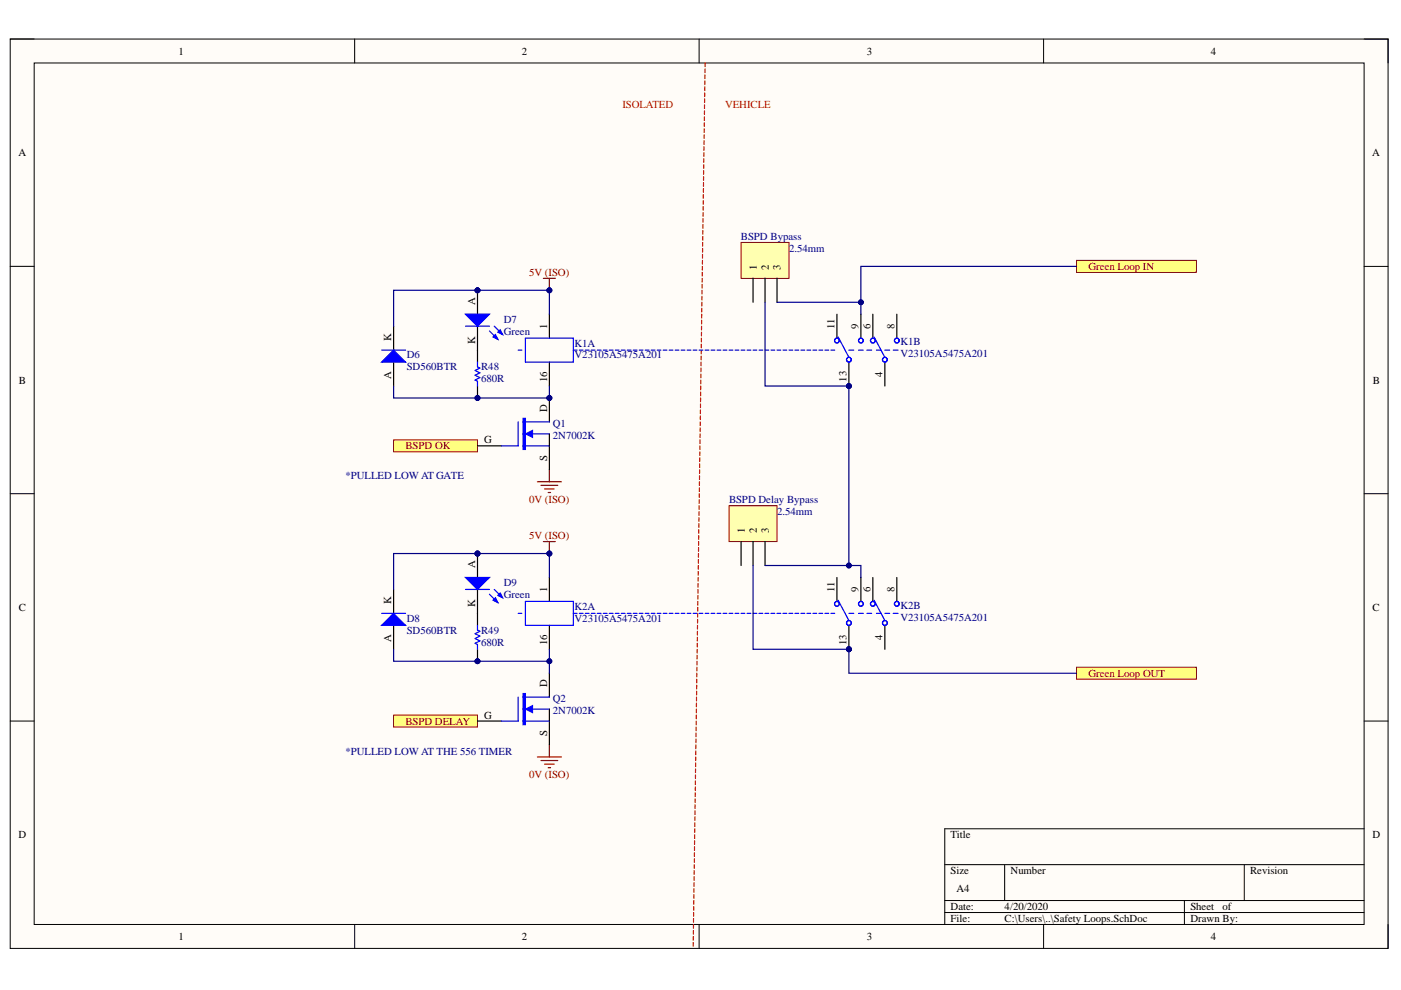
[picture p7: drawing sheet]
<svg xmlns="http://www.w3.org/2000/svg" width="297mm" height="210mm" viewBox="0 0 297 210" stroke-linecap="round" stroke-linejoin="round" font-family="sans-serif">
<path d="M2.2 8.3h292.1v192.8h-292.1z" fill-rule="evenodd" fill="#fffcf8"/>
<path d="M2.2 8.3h292.1v192.8h-292.1z" fill="none" stroke="#000" stroke-width=".21"/>
<path d="M7.2 13.4h282v182.6h-282z" fill-rule="evenodd" fill="#fffcf8"/>
<g fill="none" stroke="#000" stroke-width=".21">
<path d="M2.2 8.3h5M7.2 13.4h282v182.6h-282zM75.2 8.3v5M148.2 8.3v5M221.3 8.3v5.1M289.2 8.3h5.1v5.1M2.2 56.5h5M289.2 56.5h5.1M2.2 104.7h5M289.2 104.7h5.1M2.2 152.9h5M289.2 152.9h5.1"/>
<path d="M289.2 175.7h-88.9v20.3M75.2 196v5.1M148.2 196v5.1M200.3 183.3h88.9M200.3 190.9h88.9M200.3 193.5h88.9M213 183.3v7.6M221.3 196v5.1M251.1 190.9v5.1M263.8 183.3v7.6M294.3 196v5.1"/>
</g>
<g fill="none" stroke="#f00" stroke-width=".25">
<path d="M149.4 19.7v.8M149.4 18.4v.8M149.4 17.2v.7M149.5 15.9v.8M149.5 14.6v.8M149.5 13.3v.8M149.1 40v.8M149.2 38.7l-.1 .8M149.2 37.5v.7M149.2 36.2v.8M149.2 34.9v.8M149.2 33.6v.8"/>
<path d="M149.2 32.4v.8M149.3 31.1l-.1 .8M149.3 29.8v.8M149.3 28.6v.8M149.3 27.3v.8M149.3 26v.8M149.3 24.8v.8M149.4 23.5v.8M149.4 22.2v.8M149.4 21v.8M148.9 59v.8M148.9 57.7v.8"/>
<path d="M148.9 56.5v.8M148.9 55.2v.8M149 53.9l-.1 .8M149 52.7v.8M149 51.4v.8M149 50.1v.8M149 48.9v.8M149 47.6v.8M149.1 46.3l-.1 .8M149.1 45.1v.8M149.1 43.8v.8M149.1 42.5v.8"/>
<path d="M149.1 41.3v.7M148.6 79.3v.8M148.6 78v.8M148.6 76.8v.8M148.7 75.5l-.1 .8M148.7 74.2v.8M148.7 73v.8M148.7 71.7v.8M148.7 70.4v.8M148.7 69.2v.8M148.8 67.9l-.1 .8M148.8 66.6v.8"/>
<path d="M148.8 65.4v.7M148.8 64.1v.8M148.8 62.8v.8M148.8 61.5v.8M148.9 60.3v.8M148.3 99.6v.8M148.3 98.3v.8M148.4 97.1v.8M148.4 95.8v.8M148.4 94.5v.8M148.4 93.3v.8M148.4 92v.8"/>
<path d="M148.5 90.7l-.1 .8M148.5 89.5v.7M148.5 88.2v.8M148.5 86.9v.8M148.5 85.6v.8M148.5 84.4v.8M148.6 83.1l-.1 .8M148.6 81.8v.8M148.6 80.6v.8M148.1 119.9l-.1 .8M148.1 118.6v.8M148.1 117.4v.8"/>
<path d="M148.1 116.1v.8M148.1 114.8v.8M148.1 113.6v.8M148.2 112.3l-.1 .8M148.2 111v.8M148.2 109.8v.7M148.2 108.5v.8M148.2 107.2v.8M148.2 105.9v.8M148.3 104.7v.8M148.3 103.4v.8M148.3 102.1v.8"/>
<path d="M148.3 100.9v.8M147.8 138.9v.8M147.8 137.7v.8M147.8 136.4v.8M147.9 135.1l-.1 .8M147.9 133.9v.7M147.9 132.6v.8M147.9 131.3v.8M147.9 130.1v.7M147.9 128.8v.8M148 127.5l-.1 .8M148 126.2v.8"/>
<path d="M148 125v.8M148 123.7v.8M148 122.4v.8M148 121.2v.8M147.5 159.2v.8M147.5 158v.8M147.6 156.7v.8M147.6 155.4v.8M147.6 154.2v.7M147.6 152.9v.8M147.6 151.6v.8M147.6 150.3v.8"/>
<path d="M147.7 149.1v.8M147.7 147.8v.8M147.7 146.5v.8M147.7 145.3v.8M147.7 144v.8M147.7 142.7v.8M147.8 141.5v.8M147.8 140.2v.8M147.3 179.5l-.1 .8M147.3 178.3v.7M147.3 177v.8M147.3 175.7v.8"/>
<path d="M147.3 174.4v.8M147.3 173.2v.8M147.4 171.9v.8M147.4 170.6v.8M147.4 169.4v.8M147.4 168.1v.8M147.4 166.8v.8M147.4 165.6v.8M147.5 164.3l-.1 .8M147.5 163v.8M147.5 161.8v.8M147.5 160.5v.8"/>
<path d="M147 199.8v.8M147 198.6v.7M147 197.3v.8M147 196v.8M147 194.7v.8M147.1 193.5v.8M147.1 192.2v.8M147.1 190.9v.8M147.1 189.7v.8M147.1 188.4v.8M147.1 187.1v.8M147.2 185.9v.8"/>
<path d="M147.2 184.6v.8M147.2 183.3v.8M147.2 182.1v.8M147.2 180.8v.8"/>
</g>
<g fill="none" stroke="#00f" stroke-width=".25">
<path d="M121.6 74.2h.8M122.8 74.2h.8M124.1 74.2h.8M125.4 74.2h.8M126.6 74.2h.8M127.9 74.2h.8M129.2 74.2h.8M130.4 74.2h.8M131.7 74.2h.8M133 74.2h.8M134.3 74.2h.8M135.5 74.2h.8"/>
<path d="M136.8 74.2h.8M138.1 74.2h.8M139.3 74.2h.8M140.6 74.2h.8M141.9 74.2h.8M143.2 74.2h.7M144.4 74.2h.8M145.7 74.2h.8M147 74.2h.8M148.2 74.2h.8M149.5 74.2h.8M150.8 74.2h.8"/>
<path d="M152 74.2h.8M153.3 74.2h.8M154.6 74.2h.8M155.8 74.2h.8M157.1 74.2h.8M158.4 74.2h.8M159.7 74.2h.8M160.9 74.2h.8M162.2 74.2h.8M163.5 74.2h.8M164.7 74.2h.8M166 74.2h.8"/>
<path d="M167.3 74.2h.8M168.6 74.2h.7M169.8 74.2h.8M171.1 74.2h.8M172.4 74.2h.8M173.6 74.2h.8M174.9 74.2h.8M176.2 74.2h.8"/>
</g>
<path d="M115.2 59h2.5M116.5 59v2.5" fill="none" stroke="#800000" stroke-width=".25"/>
<circle cx="116.5" cy="61.5" r=".51" fill="#000080"/>
<circle cx="116.5" cy="61.5" r=".51" fill="none" stroke="#000080" stroke-width=".21"/>
<path d="M83.5 69.2v5M83.5 76.8v5" fill="none" stroke="#000" stroke-width=".25"/>
<path d="M80.9 76.8l2.6-2.6 2.5 2.6z" fill="#00f"/>
<path d="M80.9 76.8l2.6-2.6 2.5 2.6zM80.9 74.2h5.1" fill="none" stroke="#00f" stroke-width=".25"/>
<circle cx="101.2" cy="61.5" r=".51" fill="#000080"/>
<circle cx="101.2" cy="61.5" r=".51" fill="none" stroke="#000080" stroke-width=".21"/>
<path d="M101.2 61.5v5.1" fill="none" stroke="#000" stroke-width=".25"/>
<circle cx="101.2" cy="61.5" r=".51" fill="#000080"/>
<circle cx="101.2" cy="61.5" r=".51" fill="none" stroke="#000080" stroke-width=".21"/>
<path d="M101.2 69.2v5" fill="none" stroke="#000" stroke-width=".25"/>
<path d="M98.7 66.6h5.1l-2.6 2.6z" fill="#00f"/>
<path d="M98.7 66.6h5.1l-2.6 2.6zM103.8 70.2l1.8 1.7M104.8 69.2l1.8 1.7" fill="none" stroke="#00f" stroke-width=".25"/>
<path d="M104.5 71.4l.5-.5 .6 1z" fill="#00f"/>
<path d="M104.5 71.4l.5-.5 .6 1z" fill="none" stroke="#00f" stroke-width=".25"/>
<path d="M105.6 70.4l.5-.5 .5 1z" fill="#00f"/>
<path d="M98.7 69.2h5.1M105.6 70.4l.5-.5 .5 1z" fill="none" stroke="#00f" stroke-width=".25"/>
<circle cx="101.2" cy="84.4" r=".51" fill="#000080"/>
<circle cx="101.2" cy="84.4" r=".51" fill="none" stroke="#000080" stroke-width=".21"/>
<path d="M101.2 74.2v2.6M101.2 81.8v2.6" fill="none" stroke="#000" stroke-width=".25"/>
<circle cx="101.2" cy="84.4" r=".51" fill="#000080"/>
<circle cx="101.2" cy="84.4" r=".51" fill="none" stroke="#000080" stroke-width=".21"/>
<path d="M101.2 76.8v1l.5 .2-1 .5 1 .6-1 .5 1 .5-1 .5 .5 .2v1M109.9 74.2h.7M111.4 71.7h10.2v5.1h-10.2z" fill="none" stroke="#00f" stroke-width=".25"/>
<path d="M116.5 99.6v2.5M113.9 102.1h5.1M114.7 102.9h3.6M115.5 103.7h2M116.2 104.4h.5" fill="none" stroke="#800000" stroke-width=".25"/>
<path d="M116.5 66.6v5.1M116.5 76.8v5" fill="none" stroke="#000" stroke-width=".25"/>
<circle cx="180" cy="81.8" r=".51" fill="#000080"/>
<circle cx="180" cy="81.8" r=".51" fill="none" stroke="#000080" stroke-width=".21"/>
<path d="M180 76.8v5" fill="none" stroke="#000" stroke-width=".25"/>
<circle cx="180" cy="81.8" r=".51" fill="#000080"/>
<circle cx="180" cy="81.8" r=".51" fill="none" stroke="#000080" stroke-width=".21"/>
<path d="M177.4 66.6v5.1M182.5 66.6v5.1M185.1 66.6v5.1M187.6 76.8v5M190.1 66.6v5.1" fill="none" stroke="#000" stroke-width=".25"/>
<g fill="none" stroke="#00f" stroke-width=".25">
<path d="M177.7 71.4l2.3 4.4M180 74.2h1M182 74.2h1M183.8 74.2h1M185.3 71.4l2.3 4.4M185.8 74.2h1M187.6 74.2h1M189.4 74.2h1"/>
<circle cx="177.4" cy="72.2" r=".51"/>
<circle cx="180" cy="76.3" r=".51"/>
<circle cx="182.5" cy="72.2" r=".51"/>
<circle cx="185.1" cy="72.2" r=".51"/>
<circle cx="187.6" cy="76.3" r=".51"/>
<circle cx="190.1" cy="72.2" r=".51"/>
</g>
<path d="M83.5 93.3h17.7v2.5h-17.7z" fill-rule="evenodd" fill="#ffff80"/>
<path d="M83.5 93.3h17.7v2.5h-17.7z" fill="none" stroke="#800000" stroke-width=".21"/>
<path d="M228.2 55.2h25.5v2.5h-25.5z" fill-rule="evenodd" fill="#ffff80"/>
<path d="M228.2 55.2h25.5v2.5h-25.5z" fill="none" stroke="#800000" stroke-width=".21"/>
<g fill="none" stroke="#00f" stroke-width=".25">
<path d="M121.6 130.1h.8M122.8 130.1h.8M124.1 130.1h.8M125.4 130.1h.8M126.6 130.1h.8M127.9 130.1h.8M129.2 130.1h.8M130.4 130.1h.8M131.7 130.1h.8M133 130.1h.8M134.3 130.1h.8M135.5 130.1h.8"/>
<path d="M136.8 130.1h.8M138.1 130.1h.8M139.3 130.1h.8M140.6 130.1h.8M141.9 130.1h.8M143.2 130.1h.7M144.4 130.1h.8M145.7 130.1h.8M147 130.1h.8M148.2 130.1h.8M149.5 130.1h.8M150.8 130.1h.8"/>
<path d="M152 130.1h.8M153.3 130.1h.8M154.6 130.1h.8M155.8 130.1h.8M157.1 130.1h.8M158.4 130.1h.8M159.7 130.1h.8M160.9 130.1h.8M162.2 130.1h.8M163.5 130.1h.8M164.7 130.1h.8M166 130.1h.8"/>
<path d="M167.3 130.1h.8M168.6 130.1h.7M169.8 130.1h.8M171.1 130.1h.8M172.4 130.1h.8M173.6 130.1h.8M174.9 130.1h.8M176.2 130.1h.8"/>
</g>
<path d="M115.2 114.8h2.5M116.5 114.8v2.6" fill="none" stroke="#800000" stroke-width=".25"/>
<circle cx="116.5" cy="117.4" r=".51" fill="#000080"/>
<circle cx="116.5" cy="117.4" r=".51" fill="none" stroke="#000080" stroke-width=".21"/>
<path d="M83.5 125v5.1M83.5 132.6v5.1" fill="none" stroke="#000" stroke-width=".25"/>
<path d="M83.5 130.1l2.5 2.5h-5.1z" fill="#00f"/>
<path d="M80.9 130.1h5.1M83.5 130.1l2.5 2.5h-5.1z" fill="none" stroke="#00f" stroke-width=".25"/>
<circle cx="101.2" cy="117.4" r=".51" fill="#000080"/>
<circle cx="101.2" cy="117.4" r=".51" fill="none" stroke="#000080" stroke-width=".21"/>
<path d="M101.2 117.4v5" fill="none" stroke="#000" stroke-width=".25"/>
<circle cx="101.2" cy="117.4" r=".51" fill="#000080"/>
<circle cx="101.2" cy="117.4" r=".51" fill="none" stroke="#000080" stroke-width=".21"/>
<path d="M101.2 125v5.1" fill="none" stroke="#000" stroke-width=".25"/>
<path d="M98.7 122.4h5.1l-2.6 2.6z" fill="#00f"/>
<path d="M98.7 122.4h5.1l-2.6 2.6zM103.8 126l1.8 1.8M104.8 125l1.8 1.8" fill="none" stroke="#00f" stroke-width=".25"/>
<path d="M104.5 127.3l.5-.5 .6 1z" fill="#00f"/>
<path d="M104.5 127.3l.5-.5 .6 1z" fill="none" stroke="#00f" stroke-width=".25"/>
<path d="M105.6 126.2l.5-.5 .5 1.1z" fill="#00f"/>
<path d="M98.7 125h5.1M105.6 126.2l.5-.5 .5 1.1z" fill="none" stroke="#00f" stroke-width=".25"/>
<circle cx="101.2" cy="140.2" r=".51" fill="#000080"/>
<circle cx="101.2" cy="140.2" r=".51" fill="none" stroke="#000080" stroke-width=".21"/>
<path d="M101.2 130.1v2.5M101.2 137.7v2.5" fill="none" stroke="#000" stroke-width=".25"/>
<circle cx="101.2" cy="140.2" r=".51" fill="#000080"/>
<circle cx="101.2" cy="140.2" r=".51" fill="none" stroke="#000080" stroke-width=".21"/>
<path d="M101.2 132.6v1l.5 .3-1 .5 1 .5-1 .5 1 .5-1 .5 .5 .2v1.1M109.9 130.1h.7M111.4 127.5h10.2v5.1h-10.2z" fill="none" stroke="#00f" stroke-width=".25"/>
<path d="M116.5 158v2.5M113.9 160.5h5.1M114.7 161.3h3.6M115.5 162h2M116.2 162.8h.5" fill="none" stroke="#800000" stroke-width=".25"/>
<path d="M116.5 122.4v5.1M116.5 132.6v5.1" fill="none" stroke="#000" stroke-width=".25"/>
<circle cx="180" cy="137.7" r=".51" fill="#000080"/>
<circle cx="180" cy="137.7" r=".51" fill="none" stroke="#000080" stroke-width=".21"/>
<path d="M180 132.6v5.1" fill="none" stroke="#000" stroke-width=".25"/>
<circle cx="180" cy="137.7" r=".51" fill="#000080"/>
<circle cx="180" cy="137.7" r=".51" fill="none" stroke="#000080" stroke-width=".21"/>
<path d="M177.4 122.4v5.1M182.5 122.4v5.1M185.1 122.4v5.1M187.6 132.6v5.1M190.1 122.4v5.1" fill="none" stroke="#000" stroke-width=".25"/>
<g fill="none" stroke="#00f" stroke-width=".25">
<path d="M177.7 127.3l2.3 4.3M180 130.1h1M182 130.1h1M183.8 130.1h1M185.3 127.3l2.3 4.3M185.8 130.1h1M187.6 130.1h1M189.4 130.1h1"/>
<circle cx="177.4" cy="128" r=".51"/>
<circle cx="180" cy="132.1" r=".51"/>
<circle cx="182.5" cy="128" r=".51"/>
<circle cx="185.1" cy="128" r=".51"/>
<circle cx="187.6" cy="132.1" r=".51"/>
<circle cx="190.1" cy="128" r=".51"/>
</g>
<path d="M83.5 151.6h17.7v2.6h-17.7z" fill-rule="evenodd" fill="#ffff80"/>
<path d="M83.5 151.6h17.7v2.6h-17.7z" fill="none" stroke="#800000" stroke-width=".21"/>
<path d="M228.2 141.5h25.5v2.5h-25.5z" fill-rule="evenodd" fill="#ffff80"/>
<path d="M228.2 141.5h25.5v2.5h-25.5z" fill="none" stroke="#800000" stroke-width=".21"/>
<path d="M101.2 152.9h5.1M116.5 142.7v5.1M116.5 152.9v5.1" fill="none" stroke="#000" stroke-width=".25"/>
<path d="M109.9 147.8v5.1h-3.6M110.9 152.9h5.6M110.9 150.3h5.6M110.9 147.8h5.6" fill="none" stroke="#00f" stroke-width=".25"/>
<path d="M110.9 147h.5v6.6h-.5z" fill-rule="evenodd" fill="#00f"/>
<path d="M110.9 147h.5v6.6h-.5z" fill="none" stroke="#00f" stroke-width=".25"/>
<path d="M111.4 150.3l1.5-.7v1.5z" fill="#00f"/>
<path d="M111.4 150.3l1.5-.7v1.5z" fill="none" stroke="#00f" stroke-width=".21"/>
<path d="M116.5 150.3v2.6" fill="none" stroke="#000" stroke-width=".25"/>
<circle cx="116.5" cy="84.4" r=".51" fill="#000080"/>
<circle cx="116.5" cy="84.4" r=".51" fill="none" stroke="#000080" stroke-width=".21"/>
<path d="M101.2 94.5h5.1M116.5 84.4v5.1" fill="none" stroke="#000" stroke-width=".25"/>
<circle cx="116.5" cy="84.4" r=".51" fill="#000080"/>
<circle cx="116.5" cy="84.4" r=".51" fill="none" stroke="#000080" stroke-width=".21"/>
<path d="M116.5 94.5v5.1" fill="none" stroke="#000" stroke-width=".25"/>
<path d="M109.9 89.5v5h-3.6M110.9 94.5h5.6M110.9 92h5.6M110.9 89.5h5.6" fill="none" stroke="#00f" stroke-width=".25"/>
<path d="M110.9 88.7h.5v6.6h-.5z" fill-rule="evenodd" fill="#00f"/>
<path d="M110.9 88.7h.5v6.6h-.5z" fill="none" stroke="#00f" stroke-width=".25"/>
<path d="M111.4 92l1.5-.8v1.6z" fill="#00f"/>
<path d="M111.4 92l1.5-.8v1.6z" fill="none" stroke="#00f" stroke-width=".21"/>
<path d="M116.5 92v2.5" fill="none" stroke="#000" stroke-width=".25"/>
<path d="M154.6 107.2h10.1v7.6h-10.1z" fill-rule="evenodd" fill="#ffffb0"/>
<path d="M154.6 107.2h10.1v7.6h-10.1z" fill="none" stroke="#800000" stroke-width=".21"/>
<path d="M157.1 114.8v5.1M159.7 114.8v5.1M162.2 114.8v5.1" fill="none" stroke="#000" stroke-width=".25"/>
<path d="M157.1 51.4h10.2v7.6h-10.2z" fill-rule="evenodd" fill="#ffffb0"/>
<path d="M157.1 51.4h10.2v7.6h-10.2z" fill="none" stroke="#800000" stroke-width=".21"/>
<path d="M159.7 59v5.1M162.2 59v5.1M164.7 59v5.1" fill="none" stroke="#000" stroke-width=".25"/>
<path d="M116.5 61.5v5.1" fill="none" stroke="#000080" stroke-width=".25"/>
<circle cx="116.5" cy="61.5" r=".51" fill="#000080"/>
<circle cx="116.5" cy="61.5" r=".51" fill="none" stroke="#000080" stroke-width=".21"/>
<path d="M83.5 137.7v2.5h33v-2.5" fill="none" stroke="#000080" stroke-width=".25"/>
<circle cx="101.2" cy="140.2" r=".51" fill="#000080"/>
<circle cx="101.2" cy="140.2" r=".51" fill="none" stroke="#000080" stroke-width=".21"/>
<circle cx="116.5" cy="140.2" r=".51" fill="#000080"/>
<circle cx="116.5" cy="140.2" r=".51" fill="none" stroke="#000080" stroke-width=".21"/>
<path d="M101.2 117.4h-17.7v7.6" fill="none" stroke="#000080" stroke-width=".25"/>
<circle cx="101.2" cy="117.4" r=".51" fill="#000080"/>
<circle cx="101.2" cy="117.4" r=".51" fill="none" stroke="#000080" stroke-width=".21"/>
<path d="M83.5 81.8v2.6h33v-2.6" fill="none" stroke="#000080" stroke-width=".25"/>
<circle cx="116.5" cy="84.4" r=".51" fill="#000080"/>
<circle cx="116.5" cy="84.4" r=".51" fill="none" stroke="#000080" stroke-width=".21"/>
<circle cx="101.2" cy="84.4" r=".51" fill="#000080"/>
<circle cx="101.2" cy="84.4" r=".51" fill="none" stroke="#000080" stroke-width=".21"/>
<path d="M101.2 61.5h-17.7v7.7" fill="none" stroke="#000080" stroke-width=".25"/>
<circle cx="101.2" cy="61.5" r=".51" fill="#000080"/>
<circle cx="101.2" cy="61.5" r=".51" fill="none" stroke="#000080" stroke-width=".21"/>
<path d="M101.2 117.4h15.3" fill="none" stroke="#000080" stroke-width=".25"/>
<circle cx="116.5" cy="117.4" r=".51" fill="#000080"/>
<circle cx="116.5" cy="117.4" r=".51" fill="none" stroke="#000080" stroke-width=".21"/>
<circle cx="101.2" cy="117.4" r=".51" fill="#000080"/>
<circle cx="101.2" cy="117.4" r=".51" fill="none" stroke="#000080" stroke-width=".21"/>
<path d="M101.2 61.5h15.3" fill="none" stroke="#000080" stroke-width=".25"/>
<circle cx="116.5" cy="61.5" r=".51" fill="#000080"/>
<circle cx="116.5" cy="61.5" r=".51" fill="none" stroke="#000080" stroke-width=".21"/>
<circle cx="101.2" cy="61.5" r=".51" fill="#000080"/>
<circle cx="101.2" cy="61.5" r=".51" fill="none" stroke="#000080" stroke-width=".21"/>
<path d="M159.7 119.9v17.8h20.3" fill="none" stroke="#000080" stroke-width=".25"/>
<circle cx="180" cy="137.7" r=".51" fill="#000080"/>
<circle cx="180" cy="137.7" r=".51" fill="none" stroke="#000080" stroke-width=".21"/>
<path d="M162.2 119.9h17.8" fill="none" stroke="#000080" stroke-width=".25"/>
<circle cx="180" cy="119.9" r=".51" fill="#000080"/>
<circle cx="180" cy="119.9" r=".51" fill="none" stroke="#000080" stroke-width=".21"/>
<path d="M162.2 64.1v17.7h17.8v38.1h2.5v2.5" fill="none" stroke="#000080" stroke-width=".25"/>
<circle cx="180" cy="119.9" r=".51" fill="#000080"/>
<circle cx="180" cy="119.9" r=".51" fill="none" stroke="#000080" stroke-width=".21"/>
<circle cx="180" cy="81.8" r=".51" fill="#000080"/>
<circle cx="180" cy="81.8" r=".51" fill="none" stroke="#000080" stroke-width=".21"/>
<path d="M228.2 56.5h-45.7v7.6h-17.8" fill="none" stroke="#000080" stroke-width=".25"/>
<circle cx="182.5" cy="64.1" r=".51" fill="#000080"/>
<circle cx="182.5" cy="64.1" r=".51" fill="none" stroke="#000080" stroke-width=".21"/>
<path d="M180 137.7v5h48.2" fill="none" stroke="#11037f" stroke-width=".25"/>
<circle cx="180" cy="137.7" r=".51" fill="#000080"/>
<circle cx="180" cy="137.7" r=".51" fill="none" stroke="#000080" stroke-width=".21"/>
<path d="M116.5 140.2v2.5" fill="none" stroke="#000080" stroke-width=".25"/>
<circle cx="116.5" cy="140.2" r=".51" fill="#000080"/>
<circle cx="116.5" cy="140.2" r=".51" fill="none" stroke="#000080" stroke-width=".21"/>
<path d="M116.5 117.4v5" fill="none" stroke="#000080" stroke-width=".25"/>
<circle cx="116.5" cy="117.4" r=".51" fill="#000080"/>
<circle cx="116.5" cy="117.4" r=".51" fill="none" stroke="#000080" stroke-width=".21"/>
<path d="M182.5 64.1v2.5" fill="none" stroke="#000080" stroke-width=".25"/>
<circle cx="182.5" cy="64.1" r=".51" fill="#000080"/>
<circle cx="182.5" cy="64.1" r=".51" fill="none" stroke="#000080" stroke-width=".21"/>
<g font-size="2.3">
<text x="37.8" y="11.6">1</text>
<text x="110.7" y="11.6">2</text>
<text x="183.8" y="11.6">3</text>
<text x="256.7" y="11.6">4</text>
<text x="3.9" y="33.1">A</text>
<text x="290.9" y="33.1">A</text>
<text x="160.4" y="57.2" transform="rotate(-90 160.4 57.2)">1</text>
<text x="163" y="57.2" transform="rotate(-90 163 57.2)">2</text>
<text x="165.5" y="57.2" transform="rotate(-90 165.5 57.2)">3</text>
<text x="100.7" y="64.6" transform="rotate(-90 100.7 64.6)">A</text>
<text x="116" y="69.7" transform="rotate(-90 116 69.7)">1</text>
<text x="177" y="69.7" transform="rotate(-90 177 69.7)">11</text>
<text x="182" y="69.7" transform="rotate(-90 182 69.7)">9</text>
<text x="184.6" y="69.7" transform="rotate(-90 184.6 69.7)">6</text>
<text x="189.6" y="69.7" transform="rotate(-90 189.6 69.7)">8</text>
<text x="82.9" y="72.2" transform="rotate(-90 82.9 72.2)">K</text>
<text x="100.7" y="72.9" transform="rotate(-90 100.7 72.9)">K</text>
<text x="4" y="81.3">B</text>
<text x="82.9" y="80.4" transform="rotate(-90 82.9 80.4)">A</text>
<text x="116" y="81" transform="rotate(-90 116 81)">16</text>
<text x="179.5" y="80.9" transform="rotate(-90 179.5 80.9)">13</text>
<text x="187.1" y="79.9" transform="rotate(-90 187.1 79.9)">4</text>
<text x="291" y="81.3">B</text>
<text x="116" y="87.4" transform="rotate(-90 116 87.4)">D</text>
<text x="102.6" y="94">G</text>
<text x="116" y="97.7" transform="rotate(-90 116 97.7)">S</text>
<text x="157.9" y="113.1" transform="rotate(-90 157.9 113.1)">1</text>
<text x="160.4" y="113.1" transform="rotate(-90 160.4 113.1)">2</text>
<text x="163" y="113.1" transform="rotate(-90 163 113.1)">3</text>
<text x="100.7" y="120.4" transform="rotate(-90 100.7 120.4)">A</text>
<text x="116" y="125.5" transform="rotate(-90 116 125.5)">1</text>
<text x="177" y="125.5" transform="rotate(-90 177 125.5)">11</text>
<text x="182" y="125.5" transform="rotate(-90 182 125.5)">9</text>
<text x="184.6" y="125.5" transform="rotate(-90 184.6 125.5)">6</text>
<text x="189.6" y="125.5" transform="rotate(-90 189.6 125.5)">8</text>
<text x="4" y="129.6">C</text>
<text x="82.9" y="128" transform="rotate(-90 82.9 128)">K</text>
<text x="100.7" y="128.7" transform="rotate(-90 100.7 128.7)">K</text>
<text x="291" y="129.6">C</text>
<text x="82.9" y="136.2" transform="rotate(-90 82.9 136.2)">A</text>
<text x="116" y="136.8" transform="rotate(-90 116 136.8)">16</text>
<text x="179.5" y="136.7" transform="rotate(-90 179.5 136.7)">13</text>
<text x="187.1" y="135.7" transform="rotate(-90 187.1 135.7)">4</text>
<text x="116" y="145.8" transform="rotate(-90 116 145.8)">D</text>
<text x="102.6" y="152.4">G</text>
<text x="116" y="156.1" transform="rotate(-90 116 156.1)">S</text>
<text x="3.9" y="177.7">D</text>
<text x="201.6" y="177.7">Title</text>
<text x="291" y="177.7">D</text>
<text x="201.6" y="185.3">Size</text>
<text x="214.3" y="185.3">Number</text>
<text x="265.1" y="185.3">Revision</text>
<text x="202.8" y="189.1">A4</text>
<text x="201.6" y="193">Date:</text>
<text x="201.6" y="195.5">File:</text>
<text x="213" y="193">4/20/2020</text>
<text x="213" y="195.5">C:\Users\..\Safety Loops.SchDoc</text>
<text x="252.4" y="193">Sheet</text>
<text x="252.4" y="195.5">Drawn By:</text>
<text x="259.2" y="193">of</text>
<text x="37.8" y="199.3">1</text>
<text x="110.7" y="199.3">2</text>
<text x="183.8" y="199.3">3</text>
<text x="256.7" y="199.3">4</text>
</g>
<g font-size="2.3" fill="#f00">
<text x="132" y="23">ISOLATED</text>
<text x="153.7" y="23">VEHICLE</text>
</g>
<g font-size="2.3" fill="#000080">
<text x="157.1" y="50.9">BSPD Bypass</text>
<text x="167.3" y="53.4">2.54mm</text>
<text x="106.8" y="68.4">D7</text>
<text x="106.8" y="70.9">Green</text>
<text x="86.2" y="76">D6</text>
<text x="121.8" y="73.5">K1A</text>
<text x="121.8" y="76">V23105A5475A201</text>
<text x="190.9" y="73.2">K1B</text>
<text x="190.9" y="75.7">V23105A5475A201</text>
<text x="86.2" y="78.5">SD560BTR</text>
<text x="102" y="78.5">R48</text>
<text x="102" y="81.1">680R</text>
<text x="117.2" y="90.5">Q1</text>
<text x="117.2" y="93">2N7002K</text>
<text x="73.3" y="101.6">*PULLED LOW AT GATE</text>
<text x="154.6" y="106.7">BSPD Delay Bypass</text>
<text x="164.7" y="109.3">2.54mm</text>
<text x="106.8" y="124.2">D9</text>
<text x="86.2" y="131.8">D8</text>
<text x="106.8" y="126.8">Green</text>
<text x="121.8" y="129.3">K2A</text>
<text x="121.8" y="131.8">V23105A5475A201</text>
<text x="190.9" y="129">K2B</text>
<text x="190.9" y="131.6">V23105A5475A201</text>
<text x="86.2" y="134.4">SD560BTR</text>
<text x="102" y="134.4">R49</text>
<text x="102" y="136.9">680R</text>
<text x="117.2" y="148.8">Q2</text>
<text x="117.2" y="151.4">2N7002K</text>
<text x="73.3" y="160">*PULLED LOW AT THE 556 TIMER</text>
</g>
<g font-size="2.3" fill="#800000">
<text x="112.2" y="58.5">5V (ISO)</text>
<text x="230.8" y="57.2">Green Loop IN</text>
<text x="86" y="95.3">BSPD OK</text>
<text x="112.2" y="106.7">0V (ISO)</text>
<text x="112.2" y="114.3">5V (ISO)</text>
<text x="230.8" y="143.5">Green Loop OUT</text>
<text x="86" y="153.7">BSPD DELAY</text>
<text x="112.2" y="165">0V (ISO)</text>
</g>
</svg>
